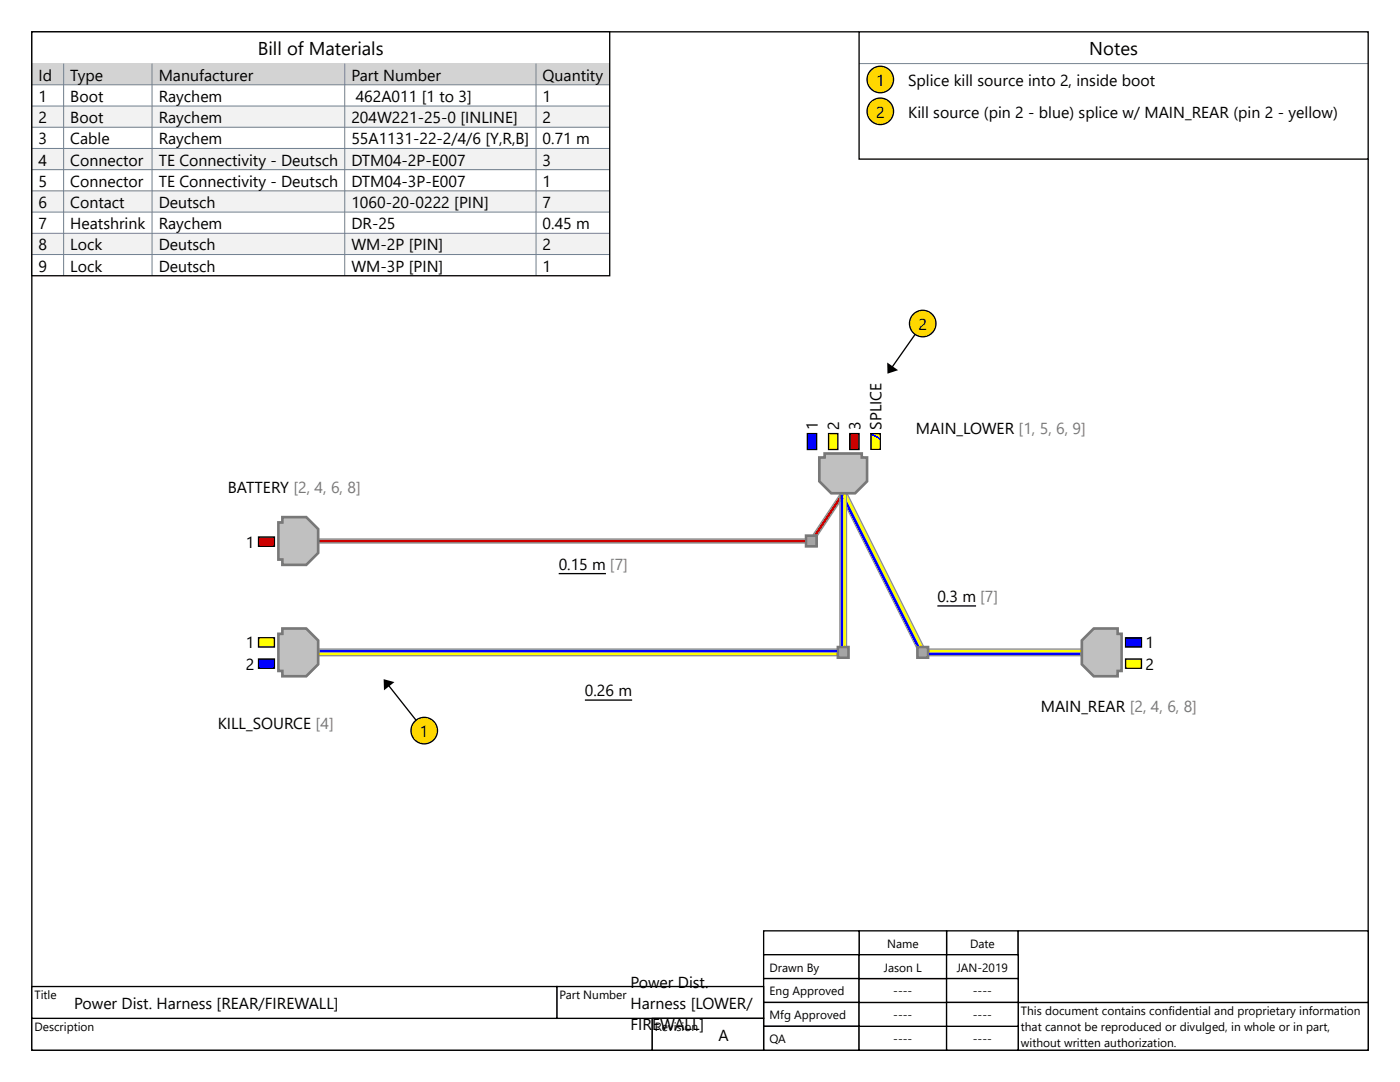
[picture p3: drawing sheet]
<svg xmlns="http://www.w3.org/2000/svg" width="279mm" height="216mm" viewBox="0 0 279 216" stroke-linecap="round" stroke-linejoin="round" font-family="sans-serif">
<path d="M6.4 6.3h266.7v203.2h-266.7z" fill="none" stroke="#000" stroke-width=".26"/>
<path d="M6.4 203.2h123.8v6.3h-123.8z" fill-rule="evenodd" fill="#fff"/>
<path d="M6.4 203.2h123.8v6.3h-123.8z" fill="none" stroke="#000" stroke-width=".26"/>
<path d="M188.9 185.7h14.3v4.8h-14.3z" fill-rule="evenodd" fill="#fff"/>
<path d="M188.9 185.7h14.3v4.8h-14.3z" fill="none" stroke="#000" stroke-width=".26"/>
<path d="M171.5 185.7h17.4v4.8h-17.4z" fill-rule="evenodd" fill="#fff"/>
<path d="M171.5 185.7h17.4v4.8h-17.4z" fill="none" stroke="#000" stroke-width=".26"/>
<path d="M152.4 185.7h19.1v4.8h-19.1z" fill-rule="evenodd" fill="#fff"/>
<path d="M152.4 185.7h19.1v4.8h-19.1z" fill="none" stroke="#000" stroke-width=".26"/>
<path d="M152.4 190.5h19.1v4.8h-19.1z" fill-rule="evenodd" fill="#fff"/>
<path d="M152.4 190.5h19.1v4.8h-19.1z" fill="none" stroke="#000" stroke-width=".26"/>
<path d="M152.4 195.3h19.1v4.7h-19.1z" fill-rule="evenodd" fill="#fff"/>
<path d="M152.4 195.3h19.1v4.7h-19.1z" fill="none" stroke="#000" stroke-width=".26"/>
<path d="M152.4 200h19.1v4.8h-19.1z" fill-rule="evenodd" fill="#fff"/>
<path d="M152.4 200h19.1v4.8h-19.1z" fill="none" stroke="#000" stroke-width=".26"/>
<path d="M152.4 204.8h19.1v4.7h-19.1z" fill-rule="evenodd" fill="#fff"/>
<path d="M152.4 204.8h19.1v4.7h-19.1z" fill="none" stroke="#000" stroke-width=".26"/>
<path d="M203.2 200h69.9v9.5h-69.9z" fill-rule="evenodd" fill="#fff"/>
<path d="M203.2 200h69.9v9.5h-69.9z" fill="none" stroke="#000" stroke-width=".26"/>
<path d="M111.1 196.8h41.3v6.4h-41.3z" fill-rule="evenodd" fill="#fff"/>
<path d="M111.1 196.8h41.3v6.4h-41.3z" fill="none" stroke="#000" stroke-width=".26"/>
<path d="M130.2 203.2h22.2v6.3h-22.2z" fill-rule="evenodd" fill="#fff"/>
<path d="M130.2 203.2h22.2v6.3h-22.2z" fill="none" stroke="#000" stroke-width=".26"/>
<path d="M6.4 196.8h104.7v6.4h-104.7z" fill-rule="evenodd" fill="#fff"/>
<path d="M6.4 196.8h104.7v6.4h-104.7z" fill="none" stroke="#000" stroke-width=".26"/>
<path d="M203.2 185.7h69.9v14.3h-69.9z" fill-rule="evenodd" fill="#fff"/>
<path d="M203.2 185.7h69.9v14.3h-69.9z" fill="none" stroke="#000" stroke-width=".26"/>
<path d="M171.5 204.8h17.4v4.7h-17.4z" fill-rule="evenodd" fill="#fff"/>
<path d="M171.5 204.8h17.4v4.7h-17.4z" fill="none" stroke="#000" stroke-width=".26"/>
<path d="M171.5 200h17.4v4.8h-17.4z" fill-rule="evenodd" fill="#fff"/>
<path d="M171.5 200h17.4v4.8h-17.4z" fill="none" stroke="#000" stroke-width=".26"/>
<path d="M171.5 195.3h17.4v4.7h-17.4z" fill-rule="evenodd" fill="#fff"/>
<path d="M171.5 195.3h17.4v4.7h-17.4z" fill="none" stroke="#000" stroke-width=".26"/>
<path d="M171.5 190.5h17.4v4.8h-17.4z" fill-rule="evenodd" fill="#fff"/>
<path d="M171.5 190.5h17.4v4.8h-17.4z" fill="none" stroke="#000" stroke-width=".26"/>
<path d="M188.9 190.5h14.3v4.8h-14.3z" fill-rule="evenodd" fill="#fff"/>
<path d="M188.9 190.5h14.3v4.8h-14.3z" fill="none" stroke="#000" stroke-width=".26"/>
<path d="M188.9 195.3h14.3v4.7h-14.3z" fill-rule="evenodd" fill="#fff"/>
<path d="M188.9 195.3h14.3v4.7h-14.3z" fill="none" stroke="#000" stroke-width=".26"/>
<path d="M188.9 204.8h14.3v4.7h-14.3z" fill-rule="evenodd" fill="#fff"/>
<path d="M188.9 204.8h14.3v4.7h-14.3z" fill="none" stroke="#000" stroke-width=".26"/>
<path d="M188.9 200h14.3v4.8h-14.3z" fill-rule="evenodd" fill="#fff"/>
<path d="M188.9 200h14.3v4.8h-14.3z" fill="none" stroke="#000" stroke-width=".26"/>
<path d="M6.4 6.3h115.3v48.7h-115.3z" fill-rule="evenodd" fill="#fff"/>
<path d="M6.4 12.7h115.3" fill="none" stroke="#708090" stroke-width=".2"/>
<path d="M6.4 12.7h115.3v4.2h-115.3z" fill-rule="evenodd" fill="#d3d3d3"/>
<path d="M6.4 16.9h115.3" fill="none" stroke="#708090" stroke-width=".2"/>
<path d="M6.4 21.2h115.3v4.2h-115.3z" fill-rule="evenodd" fill="#f2f2f2"/>
<path d="M6.4 21.2h115.3M6.4 25.4h115.3" fill="none" stroke="#708090" stroke-width=".2"/>
<path d="M6.4 29.6h115.3v4.3h-115.3z" fill-rule="evenodd" fill="#f2f2f2"/>
<path d="M6.4 29.6h115.3M6.4 33.9h115.3" fill="none" stroke="#708090" stroke-width=".2"/>
<path d="M6.4 38.1h115.3v4.2h-115.3z" fill-rule="evenodd" fill="#f2f2f2"/>
<path d="M6.4 38.1h115.3M6.4 42.3h115.3" fill="none" stroke="#708090" stroke-width=".2"/>
<path d="M6.4 46.6h115.3v4.2h-115.3z" fill-rule="evenodd" fill="#f2f2f2"/>
<path d="M12.7 12.7v42.3M30.3 12.7v42.3M68.8 12.7v42.3M107 12.7v42.3M6.4 46.6h115.3M6.4 50.8h115.3" fill="none" stroke="#708090" stroke-width=".2"/>
<path d="M6.4 6.3h115.3v48.7h-115.3z" fill="none" stroke="#000" stroke-width=".26"/>
<path d="M171.5 6.3h101.6v25.4h-101.6z" fill-rule="evenodd" fill="#fff"/>
<path d="M171.5 12.7h101.6" fill="none" stroke="#708090" stroke-width=".2"/>
<circle cx="175.7" cy="15.9" r="2.65" fill="#ffd700"/>
<circle cx="175.7" cy="15.9" r="2.65" fill="none" stroke="#000" stroke-width=".26"/>
<circle cx="175.7" cy="22.2" r="2.65" fill="#ffd700"/>
<g fill="none" stroke="#000" stroke-width=".26">
<path d="M171.5 6.3h101.6v25.4h-101.6z"/>
<circle cx="175.7" cy="22.2" r="2.65"/>
</g>
<path d="M167.7 98.7l15.9 31.8M168.9 98.1l15.8 31.8M184.2 130.8h31.7M184.2 129.5h31.7" fill="none" stroke="#8c8c8c" stroke-width=".26"/>
<path d="M168 98.5l15.9 31.8M184.2 130.4h31.7" fill="none" stroke="#00f" stroke-width=".53"/>
<path d="M168.5 98.3l15.9 31.8M184.2 129.9h31.7" fill="none" stroke="#ff0" stroke-width=".53"/>
<path d="M183.1 129.1h2.1v2.1h-2.1z" fill-rule="evenodd" fill="#a9a9a9"/>
<path d="M183.1 129.1h2.1v2.1h-2.1z" fill="none" stroke="#787878" stroke-width=".53"/>
<path d="M167.9 98.2l-6.3 9.5M168.6 98.6l-6.3 9.6M63.5 108.3h98.4M63.5 107.6h98.4" fill="none" stroke="#8c8c8c" stroke-width=".26"/>
<path d="M168.3 98.4l-6.4 9.5h-98.4" fill="none" stroke="#c00" stroke-width=".53"/>
<path d="M160.9 106.9h2.1v2.1h-2.1z" fill-rule="evenodd" fill="#a9a9a9"/>
<path d="M160.9 106.9h2.1v2.1h-2.1z" fill="none" stroke="#787878" stroke-width=".53"/>
<path d="M167.6 98.4v31.8M168.9 98.4v31.8M63.5 130.8h104.8M63.5 129.5h104.8" fill="none" stroke="#8c8c8c" stroke-width=".26"/>
<path d="M168.5 98.4v31.8M63.5 130.4h104.8" fill="none" stroke="#ff0" stroke-width=".53"/>
<path d="M168 98.4v31.8M63.5 129.9h104.8" fill="none" stroke="#00f" stroke-width=".53"/>
<path d="M167.2 129.1h2.1v2.1h-2.1z" fill-rule="evenodd" fill="#a9a9a9"/>
<path d="M167.2 129.1h2.1v2.1h-2.1z" fill="none" stroke="#787878" stroke-width=".53"/>
<path d="M218.3 125.4h4.7v1.1h.8v7.4h-.8v1h-4.7l-2.4-2.3v-4.8z" fill-rule="evenodd" fill="#c0c0c0"/>
<path d="M218.3 125.4h4.7v1.1h.8v7.4h-.8v1h-4.7l-2.4-2.3v-4.8z" fill="none" stroke="#787878" stroke-width=".53"/>
<path d="M224.6 127.3h3.2v1.8h-3.2z" fill-rule="evenodd" fill="#00f"/>
<path d="M224.6 127.3h3.2v1.8h-3.2z" fill="none" stroke="#000" stroke-width=".26"/>
<path d="M224.6 131.5h3.2v1.8h-3.2z" fill-rule="evenodd" fill="#ff0"/>
<path d="M224.6 131.5h3.2v1.8h-3.2z" fill="none" stroke="#000" stroke-width=".26"/>
<path d="M163.5 91.3h1.1v-.8h7.4v.8h1v4.7l-2.3 2.4h-4.8l-2.4-2.4z" fill-rule="evenodd" fill="#c0c0c0"/>
<path d="M163.5 91.3h1.1v-.8h7.4v.8h1v4.7l-2.3 2.4h-4.8l-2.4-2.4z" fill="none" stroke="#787878" stroke-width=".53"/>
<path d="M161.1 86.5h1.9v3.2h-1.9z" fill-rule="evenodd" fill="#00f"/>
<path d="M161.1 86.5h1.9v3.2h-1.9z" fill="none" stroke="#000" stroke-width=".26"/>
<path d="M165.4 86.5h1.8v3.2h-1.8z" fill-rule="evenodd" fill="#ff0"/>
<path d="M165.4 86.5h1.8v3.2h-1.8z" fill="none" stroke="#000" stroke-width=".26"/>
<path d="M169.6 86.5h1.8v3.2h-1.8z" fill-rule="evenodd" fill="#c00"/>
<path d="M169.6 86.5h1.8v3.2h-1.8z" fill="none" stroke="#000" stroke-width=".26"/>
<path d="M173.8 86.5h1.9v3.2h-1.9z" fill="#fff"/>
<path d="M173.8 86.5h1.9v3.2h-1.9z" fill="none" stroke="#000" stroke-width=".26"/>
<path d="M56.4 103.2h4.7l2.4 2.4v4.7l-2.4 2.4h-4.7v-1h-.8v-7.5h.8z" fill-rule="evenodd" fill="#c0c0c0"/>
<path d="M56.4 103.2h4.7l2.4 2.4v4.7l-2.4 2.4h-4.7v-1h-.8v-7.5h.8z" fill="none" stroke="#787878" stroke-width=".53"/>
<path d="M51.6 107.2h3.2v1.8h-3.2z" fill-rule="evenodd" fill="#c00"/>
<path d="M51.6 107.2h3.2v1.8h-3.2z" fill="none" stroke="#000" stroke-width=".26"/>
<path d="M56.4 125.4h4.7l2.4 2.4v4.8l-2.4 2.3h-4.7v-1h-.8v-7.4h.8z" fill-rule="evenodd" fill="#c0c0c0"/>
<path d="M56.4 125.4h4.7l2.4 2.4v4.8l-2.4 2.3h-4.7v-1h-.8v-7.4h.8z" fill="none" stroke="#787878" stroke-width=".53"/>
<path d="M51.6 127.3h3.2v1.8h-3.2z" fill-rule="evenodd" fill="#ff0"/>
<path d="M51.6 127.3h3.2v1.8h-3.2z" fill="none" stroke="#000" stroke-width=".26"/>
<path d="M51.6 131.5h3.2v1.8h-3.2z" fill-rule="evenodd" fill="#00f"/>
<path d="M111.5 114.5h9.4M51.6 131.5h3.2v1.8h-3.2zM76.7 135.7l8 10.1M116.7 139.7h9.5M187.1 120.9h7.7" fill="none" stroke="#000" stroke-width=".26"/>
<circle cx="84.7" cy="145.8" r="2.65" fill="#ffd700"/>
<g fill="none" stroke="#000" stroke-width=".26">
<path d="M184.2 64.6l-6.9 9.7"/>
<circle cx="84.7" cy="145.8" r="2.65"/>
</g>
<path d="M76.6 135.5l2.1 .6-2.1 1.6z" fill="#000"/>
<circle cx="184.2" cy="64.6" r="2.65" fill="#ffd700"/>
<circle cx="184.2" cy="64.6" r="2.65" fill="none" stroke="#000" stroke-width=".26"/>
<path d="M177.1 72.3l2.1 1.6-2.1 .7z" fill="#000"/>
<g font-size="3.7">
<text x="51.5" y="11.1">Bill of Materials</text>
<text x="217.4" y="11.1">Notes</text>
</g>
<g font-size="3.2">
<text x="7.7" y="16.1">Id</text>
<text x="14" y="16.1">Type</text>
<text x="31.7" y="16.1">Manufacturer</text>
<text x="70.1" y="16.1">Part Number</text>
<text x="108.3" y="16.1">Quantity</text>
<text x="174.8" y="17.2">1</text>
<text x="181.2" y="17.2">Splice kill source into 2, inside boot</text>
<text x="7.7" y="20.3">1</text>
<text x="14" y="20.3">Boot</text>
<text x="31.7" y="20.3">Raychem</text>
<text x="71" y="20.3">462A011 [1 to 3]</text>
<text x="108.3" y="20.3">1</text>
<text x="174.8" y="23.5">2</text>
<text x="181.2" y="23.5">Kill source (pin 2 - blue) splice w/ MAIN_REAR (pin 2 - yellow)</text>
<text x="7.7" y="24.6">2</text>
<text x="7.7" y="28.8">3</text>
<text x="14" y="24.6">Boot</text>
<text x="14" y="28.8">Cable</text>
<text x="31.7" y="24.6">Raychem</text>
<text x="31.7" y="28.8">Raychem</text>
<text x="70.1" y="24.6">204W221-25-0 [INLINE]</text>
<text x="70.1" y="28.8">55A1131-22-2/4/6 [Y,R,B]</text>
<text x="108.3" y="24.6">2</text>
<text x="108.3" y="28.8">0.71 m</text>
<text x="7.7" y="33">4</text>
<text x="14" y="33">Connector</text>
<text x="31.7" y="33">TE Connectivity - Deutsch</text>
<text x="70.1" y="33">DTM04-2P-E007</text>
<text x="108.3" y="33">3</text>
<text x="7.7" y="37.3">5</text>
<text x="7.7" y="41.5">6</text>
<text x="14" y="37.3">Connector</text>
<text x="14" y="41.5">Contact</text>
<text x="31.7" y="41.5">Deutsch</text>
<text x="31.7" y="37.3">TE Connectivity - Deutsch</text>
<text x="70.1" y="41.5">1060-20-0222 [PIN]</text>
<text x="70.1" y="37.3">DTM04-3P-E007</text>
<text x="108.3" y="41.5">7</text>
<text x="108.3" y="37.3">1</text>
<text x="7.7" y="45.7">7</text>
<text x="14" y="45.7">Heatshrink</text>
<text x="31.7" y="45.7">Raychem</text>
<text x="70.1" y="45.7">DR-25</text>
<text x="108.3" y="45.7">0.45 m</text>
<text x="7.7" y="50">8</text>
<text x="14" y="50">Lock</text>
<text x="31.7" y="50">Deutsch</text>
<text x="70.1" y="50">WM-2P [PIN]</text>
<text x="108.3" y="50">2</text>
<text x="7.7" y="54.2">9</text>
<text x="14" y="54.2">Lock</text>
<text x="31.7" y="54.2">Deutsch</text>
<text x="70.1" y="54.2">WM-3P [PIN]</text>
<text x="108.3" y="54.2">1</text>
<text x="183.3" y="65.9">2</text>
<text x="163.2" y="85.7" transform="rotate(-90 163.2 85.7)">1</text>
<text x="167.5" y="85.7" transform="rotate(-90 167.5 85.7)">2</text>
<text x="171.7" y="85.7" transform="rotate(-90 171.7 85.7)">3</text>
<text x="175.9" y="85.7" transform="rotate(-90 175.9 85.7)">SPLICE</text>
<text x="182.8" y="86.5">MAIN_LOWER [1, 5, 6, 9]</text>
<text x="45.5" y="98.4">BATTERY [2, 4, 6, 8]</text>
<text x="49.1" y="109.3">1</text>
<text x="111.5" y="113.7">0.15 m [7]</text>
<text x="187.1" y="120.1">0.3 m [7]</text>
<text x="49.1" y="129.4">1</text>
<text x="228.6" y="129.4">1</text>
<text x="49.1" y="133.6">2</text>
<text x="228.6" y="133.6">2</text>
<text x="116.7" y="138.9">0.26 m</text>
<text x="207.7" y="142.1">MAIN_REAR [2, 4, 6, 8]</text>
<text x="43.4" y="145.5">KILL_SOURCE [4]</text>
<text x="83.8" y="147.1">1</text>
<text x="125.8" y="197.1">Power Dist.</text>
<text x="14.8" y="201.3">Power Dist. Harness [REAR/FIREWALL]</text>
<text x="125.8" y="201.3">Harness [LOWER/</text>
<text x="125.8" y="205.6">FIREWALL]</text>
<text x="143.4" y="207.7">A</text>
</g>
<g font-size="2.4">
<text x="177" y="189.1">Name</text>
<text x="193.6" y="189.1">Date</text>
<text x="153.6" y="193.9">Drawn By</text>
<text x="176.4" y="193.9">Jason L</text>
<text x="191" y="193.9">JAN-2019</text>
<text x="6.9" y="199.4">Title</text>
<text x="111.7" y="199.4">Part Number</text>
<text x="153.6" y="198.6">Eng Approved</text>
<text x="153.6" y="203.4">Mfg Approved</text>
<text x="178.3" y="203.4">----</text>
<text x="178.3" y="198.6">----</text>
<text x="194.2" y="198.6">----</text>
<text x="194.2" y="203.4">----</text>
<text x="203.7" y="202.6">This document contains confidential and proprietary information</text>
<text x="6.9" y="205.8">Description</text>
<text x="130.7" y="205.8">Revision</text>
<text x="153.6" y="208.2">QA</text>
<text x="178.3" y="208.2">----</text>
<text x="194.2" y="208.2">----</text>
<text x="203.7" y="205.8">that cannot be reproduced or divulged, in whole or in part,</text>
<text x="203.7" y="208.9">without written authorization.</text>
</g>
</svg>
